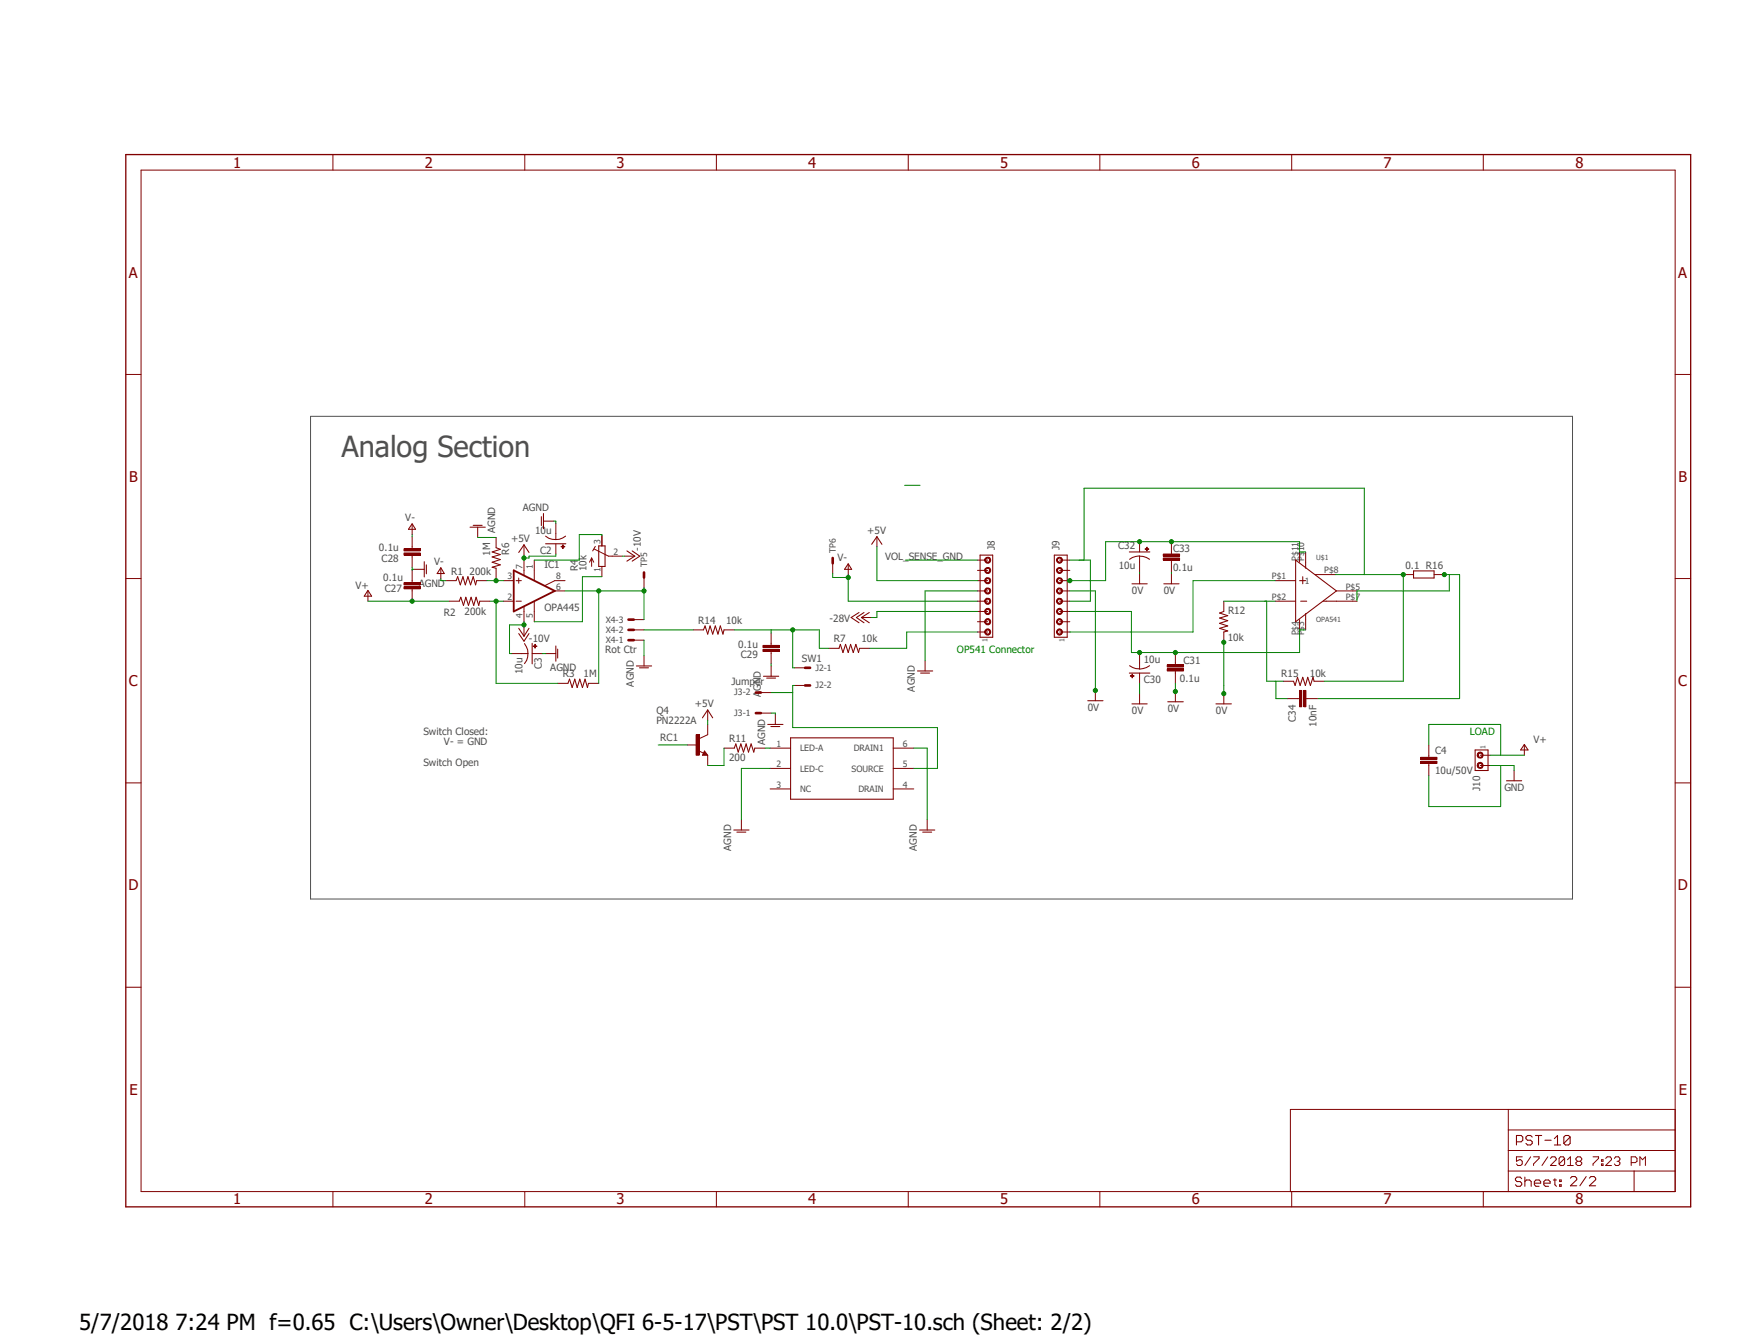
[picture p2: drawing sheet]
<svg xmlns="http://www.w3.org/2000/svg" width="279mm" height="216mm" viewBox="0 0 279 216" stroke-linecap="round" stroke-linejoin="round" font-family="sans-serif">
<path d="M19.9 24.6l252.3 169.8M272.2 24.6l-252.3 169.8" fill="none" stroke="#fff" stroke-width=".16"/>
<path d="M50 66.9h202.9v77.6h-202.9z" fill="none" stroke="#505050" stroke-width=".16"/>
<g fill="none" stroke="#800000" stroke-width=".16">
<path d="M22.7 27.3h246.8v164.3h-246.8zM53.6 24.8v2.5M84.4 24.8v2.5M115.2 24.8v2.5M146.1 24.8v2.5M176.9 24.8v2.5M207.8 24.8v2.5M238.6 24.8v2.5M20.2 60.2h2.5M269.5 60.2h2.4M20.2 93h2.5M59.2 95v1.6"/>
<path d="M71.7 93.3h1.7M72.2 96.6h1.7M76.7 93.3h1.6M76.8 84.8v1.6M77.2 96.6h1.6M79.8 86.4v1.7M79.8 91.4v1.6M81 93.3h1.6M81 96.6h1.6M83 93.3h.9M83 96.6h.9M83.4 92.9v.9"/>
<path d="M84.3 87.6v1.6M84.3 90v2.5M84.3 97.5v2.4M85.9 90v1.7M85.9 91.7v1.6M85.9 96.7v3.2M89.2 95h1.7M89.4 85.8v.9M90.9 93.3h-1.7l-1.6 .8M103.6 92.8v1.7M269.5 93h2.4M84.3 100.6v1.7"/>
<path d="M89.7 109.9h1.7M94.7 109.9h1.6M103.6 105.4v1.7M20.2 125.9h2.5M269.5 125.9h2.4M20.2 158.7h2.5M269.5 158.7h2.4M242.6 178.4v13.2M269.5 178.4h-61.9v13.2M53.6 191.6v2.4M84.4 191.6v2.4M115.2 191.6v2.4"/>
<path d="M146.1 191.6v2.4M176.9 191.6v2.4M207.8 191.6v2.4M238.6 191.6v2.4M242.6 188.3h26.9M242.6 185h26.9M242.6 181.7h26.9M244.9 186h-1v.7l.7-.3 .3 .3v.4l-.3 .3h-.5l-.2-.3M246.2 186l-.9 1.4M246.7 186h.9v.2l-.9 .9v.3M249 186l-1 1.4M249.4 186.2l.2-.2h.5l.2 .2v.2l-.9 1h.9"/>
<path d="M251.7 186.2l-.2-.2h-.5l-.2 .2v.9M251.7 186.2v.9l-.2 .3h-.5l-.2-.3M251.7 186.2l-.9 .9M252.1 187.4h1M252.1 186.4l.5-.4v1.4M253.7 186.7l-.2-.3v-.2l.2-.2h.5l.2 .2v.2l-.2 .3M253.7 186.7l-.2 .2v.2l.2 .3h.5l.2-.3v-.2l-.2-.2M253.7 186.7h.5M256.2 186h.9v.2l-.9 .9v.3M257.6 186.4h.3v.3h-.3zM257.6 187.1h.3v.3h-.3zM258.3 186.2l.2-.2h.5l.2 .2v.2l-.9 1h.9"/>
<path d="M259.7 186.2l.2-.2h.4l.3 .2v.2l-.3 .3M260.1 186.7h.2M260.3 186.7l.3 .2v.2l-.3 .3h-.4l-.2-.3M262.4 186.9h.7l.2-.2v-.5l-.2-.2h-.7v1.4M262.8 188.3v3.3M263.8 187.4v-1.4l.4 .4 .5-.4v1.4"/>
</g>
<g fill="none" stroke="#800000" stroke-width=".17">
<path d="M59.2 94.9l.6 .9h-1.2zM73.4 93.3l.2-.6 .4 1.3 .5-1.3 .3 1.3 .5-1.3 .4 1.3 .4-1.3 .4 1.3 .2-.7M73.9 96.6l.2-.6 .4 1.3 .4-1.3 .5 1.3 .4-1.3 .4 1.3 .4-1.3 .4 1.3 .2-.7M75.6 84.8h2.5M76.1 84.5h1.5M79.8 88.1l.7 .2-1.3 .4 1.3 .5-1.3 .3 1.3 .5-1.3 .4 1.3 .4-1.3 .4 .6 .2M83.4 88.8l.9-1.2 .8 1.2M87.8 86.2a2.63 2.63 0 0 0 3.2 0M87.8 87.4h3.2M83.4 101l.9 1.3 .8-1.3M83.4 101.9l.9 1.2 .8-1.2M91.4 109.9l.2-.7 .4 1.3 .5-1.3 .3 1.3 .5-1.3 .4 1.3 .4-1.3 .4 1.3 .2-.6"/>
<path d="M102.4 107.1h2.4M102.9 107.4h1.4M243.9 183.6h.8l.2-.3v-.5l-.2-.3h-.8v1.6M244.8 189.5l-.3-.3h-.5l-.2 .3v.2l.2 .2h.5l.3 .3v.3l-.3 .2h-.5l-.2-.2M245.3 189.9l.2-.2h.5l.3 .2v.8M245.3 189.2v1.5M246.5 182.8l-.3-.3h-.5l-.3 .3v.2l.3 .3h.5l.3 .3v.2l-.3 .3h-.5l-.3-.3M246.8 190.2h1v-.3l-.2-.2h-.5l-.3 .2v.6l.3 .2h.5M247 182.5h1M247.5 182.5v1.6M248.3 190.2h1v-.3l-.2-.2h-.5l-.3 .2v.6l.3 .2h.5M248.5 183.3h1"/>
<path d="M249.9 189.7h.5M250 184.1h1M250 183l.5-.5v1.6M250.1 189.5v1l.3 .2M250.9 189.7h.2v.2h-.2zM250.9 190.5h.2v.2h-.2zM252.6 182.8l-.3-.3h-.5l-.3 .3v1M252.6 182.8v1l-.3 .3h-.5l-.3-.3M252.6 182.8l-1.1 1M252.6 189.4l.3-.3h.5l.2 .3v.3l-1 .9h1M255.1 189.1l-1 1.5M255.7 189.4l.2-.3h.5l.3 .3v.3l-1 .9h1"/>
</g>
<path d="M20.2 24.8h251.7v169.2h-251.7z" fill="none" stroke="#800000" stroke-width=".21"/>
<path d="M82.6 91.7l6.6 3.3-6.6 3.3z" fill="none" stroke="#800000" stroke-width=".3"/>
<path d="M103.6 92v.8" fill="none" stroke="#800000" stroke-width=".42"/>
<path d="M90.3 87.8h.5v.1h-.5z" fill-rule="evenodd" fill="#800000"/>
<path d="M90.3 87.8h.5v.1h-.5z" fill="none" stroke="#800000" stroke-width=".16"/>
<path d="M90.5 87.6h.1v.6h-.1z" fill-rule="evenodd" fill="#800000"/>
<path d="M89.4 84.1v1.7M89.4 87.4v1.7M90.5 87.6h.1v.6h-.1zM83.9 105.1h1" fill="none" stroke="#800000" stroke-width=".16"/>
<path d="M84.4 103.5a2.63 2.63 0 0 1 0 3.2M85.6 103.4v3.3" fill="none" stroke="#800000" stroke-width=".17"/>
<path d="M86 103.6h.1v.6h-.1z" fill-rule="evenodd" fill="#800000"/>
<path d="M86 103.6h.1v.6h-.1z" fill="none" stroke="#800000" stroke-width=".16"/>
<path d="M85.8 103.8h.6v.1h-.6z" fill-rule="evenodd" fill="#800000"/>
<g fill="none" stroke="#800000" stroke-width=".16">
<path d="M87.4 83.8h1.7M136.4 90.7v1.7M138.6 99.3h1.6M141.1 86.3v1.6M82.3 105.1h1.6M85.6 105.1h1.6M85.8 103.8h.6v.1h-.6zM87.8 105.1h1.6M111.5 101.3h1.7M113.8 114.1v1.7M113.8 118.1l-1.3 .6M116.5 101.3h1.6"/>
<path d="M127.8 107.4h1.7M127.8 110.2h1.7M112.4 120.7l.8 .4M113.3 120.7l.5 .7h-.8zM116.5 120.3h1.6M119.3 131.8v1.6M121.4 120.3h1.7M123.9 120.3h3.3M123.9 123.5h3.3M123.9 126.8h3.3M143.7 120.3h3.3M143.7 123.5h3.3"/>
<path d="M143.7 126.8h3.3M149.1 131.8v1.6"/>
</g>
<g fill="none" stroke="#800000" stroke-width=".17">
<path d="M87.1 83.1v1.4M87.4 82.5v2.5M136.4 90.6l.6 .9h-1.2zM138.2 98.5l-1.3 .8 1.3 .8M139 98.5l-1.2 .8 1.2 .8M139.8 98.5l-1.2 .8 1.2 .8M140.2 87.5l.9-1.2 .8 1.2M89.4 103.8v2.5M89.7 104.4v1.4M113 115.4l.8-1.3 .8 1.3M113.2 101.3l.2-.7 .4 1.3 .4-1.3 .4 1.3 .5-1.3 .4 1.3 .4-1.3 .4 1.3 .2-.6M127.2 118.6h16.5v9.9h-16.5z"/>
<path d="M113.3 121.1l.1 .1h-.2l.1-.3 .4 .4h-.5M118 133.4h2.5M118.1 120.3l.3-.7 .3 1.3 .5-1.3 .4 1.3 .4-1.3 .4 1.3 .4-1.3 .4 1.3 .2-.6M118.5 133.8h1.5M147.9 133.4h2.5M148.4 133.8h1.5"/>
</g>
<path d="M129.5 107.4h.8M129.5 110.2h.8" fill="none" stroke="#800000" stroke-width=".42"/>
<path d="M112 118.1h.5v3.3h-.5z" fill-rule="evenodd" fill="#800000"/>
<g fill="none" stroke="#800000" stroke-width=".16">
<path d="M65 93.7h2.6v.3h-2.6zM65 94.3h2.6v.4h-2.6zM65 88.2h2.6v.4h-2.6zM65 88.9h2.6v.3h-2.6zM66.3 84.3v1.6M66.3 86.3v1.9M66.3 89.2v2M66.3 91.7v2M66.3 94.7v1.9M66.6 91.5h1.6M70.9 91.4v1.6M95.2 89.7v1.4"/>
<path d="M95.2 89.7l-.4 .7M95.2 89.7l.3 .7M95.6 88.3l2.3 1.1h2.2M96.8 86.1v1.7M96.8 91.1v1.6M100.5 89.4h1.6M101.9 99.6h1.7M133.9 90.6v1.6M101.9 102.9h1.7M101.9 101.3h1.7M110.5 119.8h1.7M112 118.1h.5v3.3h-.5z"/>
<path d="M113.8 116.5v1.6M122.4 114.6h1.6M122.4 111.3h1.6M122.7 103.8h2.6v.3h-2.6zM122.7 104.4h2.6v.3h-2.6zM124 101.8v2M124 104.7v2M124 107.1v1.6M124.7 114.8v1.7M133.3 104.2h1.7M138.3 104.2h1.6M148.8 106.2v1.7"/>
<path d="M245.2 119.8v1.6M113.8 121.4v1.7M243.5 123.9v1.6"/>
</g>
<g fill="none" stroke="#800000" stroke-width=".17">
<path d="M66.3 84.2l.5 .9h-1.1zM68.2 90.3v2.5M68.6 90.8v1.4M70.9 91.3l.6 .9h-1.2zM95.8 87.8l-.5 .8M96.3 87.8h1v3.3h-1zM100.8 88.6l1.3 .8-1.3 .8M101.7 88.6l1.2 .8-1.2 .8M157.6 89.2h2.1v13.2h-2.1zM122.8 108.7h2.5M123.3 109h1.5M123.5 116.5h2.4"/>
<path d="M124 116.8h1.4M135 104.2l.2-.6 .4 1.3 .4-1.3 .4 1.3 .4-1.3 .4 1.3 .5-1.3 .4 1.3 .2-.7M147.6 107.9h2.4M148.1 108.2h1.4M245.2 119.7l.6 .9h-1.2zM242.3 125.5h2.5"/>
</g>
<path d="M101.1 99.6h.8M133.9 89.7v.9M101.1 102.9h.8M101.1 101.3h.8M121.6 114.6h.8M121.6 111.3h.8" fill="none" stroke="#800000" stroke-width=".42"/>
<path d="M65 93.9h2.6M65 94.5h2.6M65 88.4h2.6M65 89.1h2.6M122.7 103.9h2.6M122.7 104.6h2.6" fill="none" stroke="#800000" stroke-width=".34"/>
<path d="M158.5 101.3l.2-.2h.3a.51 .51 0 0 1 .4 .5 .51 .51 0 0 1-.5 .5 .51 .51 0 0 1-.5-.5h.1l.1-.2 .3-.1a.33 .33 0 0 1 .3 .4 .33 .33 0 0 1-.5 .2l-.2-.3h-.1z" fill-rule="evenodd" fill="#800000"/>
<path d="M158.5 101.3l.2-.2h.3a.51 .51 0 0 1 .4 .5 .51 .51 0 0 1-.5 .5 .51 .51 0 0 1-.5-.5h.1l.1-.2 .3-.1a.33 .33 0 0 1 .3 .4 .33 .33 0 0 1-.5 .2l-.2-.3h-.1z" fill="none" stroke="#800000" stroke-width=".16"/>
<path d="M158.5 99.7l.2-.2 .3-.1a.51 .51 0 0 1 .4 .6 .51 .51 0 0 1-.5 .5 .51 .51 0 0 1-.5-.6h.1l.1-.1 .3-.2a.33 .33 0 0 1 .3 .4 .33 .33 0 0 1-.5 .2l-.2-.3h-.1z" fill-rule="evenodd" fill="#800000"/>
<path d="M158.5 99.7l.2-.2 .3-.1a.51 .51 0 0 1 .4 .6 .51 .51 0 0 1-.5 .5 .51 .51 0 0 1-.5-.6h.1l.1-.1 .3-.2a.33 .33 0 0 1 .3 .4 .33 .33 0 0 1-.5 .2l-.2-.3h-.1z" fill="none" stroke="#800000" stroke-width=".16"/>
<path d="M158.5 98l.2-.2h.3a.51 .51 0 0 1 .4 .5 .51 .51 0 0 1-.5 .5 .51 .51 0 0 1-.5-.5h.1l.1-.2 .3-.1a.33 .33 0 0 1 .3 .4 .33 .33 0 0 1-.5 .2l-.2-.3h-.1z" fill-rule="evenodd" fill="#800000"/>
<path d="M158.5 98l.2-.2h.3a.51 .51 0 0 1 .4 .5 .51 .51 0 0 1-.5 .5 .51 .51 0 0 1-.5-.5h.1l.1-.2 .3-.1a.33 .33 0 0 1 .3 .4 .33 .33 0 0 1-.5 .2l-.2-.3h-.1z" fill="none" stroke="#800000" stroke-width=".16"/>
<path d="M158.7 96.2h.3a.5 .5 0 0 1 .4 .5 .5 .5 0 0 1-.4 .5l-.3-.1-.3-.5h.1l.1-.1 .3-.2a.33 .33 0 0 1 .3 .4 .33 .33 0 0 1-.5 .2l-.2-.3h-.1z" fill-rule="evenodd" fill="#800000"/>
<path d="M158.7 96.2h.3a.5 .5 0 0 1 .4 .5 .5 .5 0 0 1-.4 .5l-.3-.1-.3-.5h.1l.1-.1 .3-.2a.33 .33 0 0 1 .3 .4 .33 .33 0 0 1-.5 .2l-.2-.3h-.1z" fill="none" stroke="#800000" stroke-width=".16"/>
<path d="M158.5 94.7a.49 .49 0 0 1 .6-.1 .49 .49 0 0 1 .2 .5l-.1 .3-.2 .1h-.3l-.2-.3-.1-.2h.1l.1-.2 .3-.1a.33 .33 0 0 1 .3 .4 .33 .33 0 0 1-.5 .2l-.2-.3h-.1z" fill-rule="evenodd" fill="#800000"/>
<path d="M158.5 94.7a.49 .49 0 0 1 .6-.1 .49 .49 0 0 1 .2 .5l-.1 .3-.2 .1h-.3l-.2-.3-.1-.2h.1l.1-.2 .3-.1a.33 .33 0 0 1 .3 .4 .33 .33 0 0 1-.5 .2l-.2-.3h-.1z" fill="none" stroke="#800000" stroke-width=".16"/>
<path d="M158.5 93.1a.49 .49 0 0 1 .6-.2 .49 .49 0 0 1 .2 .6l-.1 .2-.2 .2-.3-.1-.2-.2-.1-.3h.1l.1-.1 .3-.2a.33 .33 0 0 1 .3 .4 .33 .33 0 0 1-.5 .2l-.2-.3h-.1z" fill-rule="evenodd" fill="#800000"/>
<path d="M158.5 93.1a.49 .49 0 0 1 .6-.2 .49 .49 0 0 1 .2 .6l-.1 .2-.2 .2-.3-.1-.2-.2-.1-.3h.1l.1-.1 .3-.2a.33 .33 0 0 1 .3 .4 .33 .33 0 0 1-.5 .2l-.2-.3h-.1z" fill="none" stroke="#800000" stroke-width=".16"/>
<path d="M158.5 91.4l.5-.2a.5 .5 0 0 1 .4 .5 .5 .5 0 0 1-.4 .5h-.3l-.3-.5h.1l.1-.2 .3-.1a.33 .33 0 0 1 .3 .4 .33 .33 0 0 1-.5 .2l-.2-.3h-.1z" fill-rule="evenodd" fill="#800000"/>
<path d="M158.5 91.4l.5-.2a.5 .5 0 0 1 .4 .5 .5 .5 0 0 1-.4 .5h-.3l-.3-.5h.1l.1-.2 .3-.1a.33 .33 0 0 1 .3 .4 .33 .33 0 0 1-.5 .2l-.2-.3h-.1z" fill="none" stroke="#800000" stroke-width=".16"/>
<path d="M158.5 89.8l.5-.2a.5 .5 0 0 1 .4 .5 .5 .5 0 0 1-.4 .5l-.3-.1-.3-.5h.1l.1-.1 .3-.2a.33 .33 0 0 1 .3 .4 .33 .33 0 0 1-.5 .2l-.2-.3h-.1z" fill-rule="evenodd" fill="#800000"/>
<g fill="none" stroke="#800000" stroke-width=".16">
<path d="M157.2 99.9h1.7M157.2 98.3h1.7M157.2 96.6h1.7M157.2 95h1.7M157.2 93.3h1.7M157.2 91.7h1.7M157.2 90h1.7M158.5 89.8l.5-.2a.5 .5 0 0 1 .4 .5 .5 .5 0 0 1-.4 .5l-.3-.1-.3-.5h.1l.1-.1 .3-.2a.33 .33 0 0 1 .3 .4 .33 .33 0 0 1-.5 .2l-.2-.3h-.1zM205.1 96.6h3.3M205.1 93.3h3.3M209 88.7v1.7M209 99.6v1.7"/>
<path d="M210 88.7v1.7M210 99.6v1.7M211.5 92.4h3.3M215 96.6h3.3M215 95h3.3M157.2 101.6h1.7"/>
</g>
<path d="M169.6 89.2h2.1v13.2h-2.1zM208.4 90l6.6 5-6.6 4.9zM209 93.3h1M209.2 96.6h1M209.5 92.7v1.2M210 90.4v1M210 98.6v1M212.9 96.6h2.1" fill="none" stroke="#800000" stroke-width=".17"/>
<path d="M170 101.3l.2-.2h.3l.4 .4v.2l-.4 .4h-.3l-.3-.5h.2v-.2l.4-.1a.33 .33 0 0 1 .2 .4 .33 .33 0 0 1-.4 .2l-.2-.3h-.2z" fill-rule="evenodd" fill="#800000"/>
<path d="M170 101.3l.2-.2h.3l.4 .4v.2l-.4 .4h-.3l-.3-.5h.2v-.2l.4-.1a.33 .33 0 0 1 .2 .4 .33 .33 0 0 1-.4 .2l-.2-.3h-.2z" fill="none" stroke="#800000" stroke-width=".16"/>
<path d="M170.2 99.5l.3-.1 .4 .4-.2 .5-.2 .2-.3-.1-.3-.5h.2v-.1l.4-.2a.33 .33 0 0 1 .2 .4 .33 .33 0 0 1-.4 .2l-.2-.3h-.2z" fill-rule="evenodd" fill="#800000"/>
<path d="M170.2 99.5l.3-.1 .4 .4-.2 .5-.2 .2-.3-.1-.3-.5h.2v-.1l.4-.2a.33 .33 0 0 1 .2 .4 .33 .33 0 0 1-.4 .2l-.2-.3h-.2z" fill="none" stroke="#800000" stroke-width=".16"/>
<path d="M170 98l.2-.2h.3l.4 .4v.2l-.4 .4h-.3l-.3-.5h.2v-.2l.4-.1a.33 .33 0 0 1 .2 .4 .33 .33 0 0 1-.4 .2l-.2-.3h-.2z" fill-rule="evenodd" fill="#800000"/>
<path d="M170 98l.2-.2h.3l.4 .4v.2l-.4 .4h-.3l-.3-.5h.2v-.2l.4-.1a.33 .33 0 0 1 .2 .4 .33 .33 0 0 1-.4 .2l-.2-.3h-.2z" fill="none" stroke="#800000" stroke-width=".16"/>
<path d="M170 96.4l.2-.2h.3l.2 .1 .2 .2v.3l-.4 .4-.3-.1-.3-.5h.2v-.1l.4-.2a.33 .33 0 0 1 .2 .4 .33 .33 0 0 1-.4 .2l-.2-.3h-.2z" fill-rule="evenodd" fill="#800000"/>
<path d="M170 96.4l.2-.2h.3l.2 .1 .2 .2v.3l-.4 .4-.3-.1-.3-.5h.2v-.1l.4-.2a.33 .33 0 0 1 .2 .4 .33 .33 0 0 1-.4 .2l-.2-.3h-.2z" fill="none" stroke="#800000" stroke-width=".16"/>
<path d="M170 94.7l.2-.2h.3l.2 .1 .2 .3v.2l-.4 .4h-.3l-.3-.5h.2v-.2l.4-.1a.33 .33 0 0 1 .2 .4 .33 .33 0 0 1-.4 .2l-.2-.3h-.2z" fill-rule="evenodd" fill="#800000"/>
<path d="M170 94.7l.2-.2h.3l.2 .1 .2 .3v.2l-.4 .4h-.3l-.3-.5h.2v-.2l.4-.1a.33 .33 0 0 1 .2 .4 .33 .33 0 0 1-.4 .2l-.2-.3h-.2z" fill="none" stroke="#800000" stroke-width=".16"/>
<path d="M170.2 92.9l.5 .1 .2 .2-.2 .5-.2 .2-.3-.1-.3-.5h.2v-.1l.4-.2a.33 .33 0 0 1 .2 .4 .33 .33 0 0 1-.4 .2l-.2-.3h-.2z" fill-rule="evenodd" fill="#800000"/>
<path d="M170.2 92.9l.5 .1 .2 .2-.2 .5-.2 .2-.3-.1-.3-.5h.2v-.1l.4-.2a.33 .33 0 0 1 .2 .4 .33 .33 0 0 1-.4 .2l-.2-.3h-.2z" fill="none" stroke="#800000" stroke-width=".16"/>
<path d="M170 91.4l.5-.2 .2 .1 .2 .3v.2l-.4 .4h-.3l-.3-.5h.2v-.2l.4-.1a.33 .33 0 0 1 .2 .4 .33 .33 0 0 1-.4 .2l-.2-.3h-.2z" fill-rule="evenodd" fill="#800000"/>
<path d="M170 91.4l.5-.2 .2 .1 .2 .3v.2l-.4 .4h-.3l-.3-.5h.2v-.2l.4-.1a.33 .33 0 0 1 .2 .4 .33 .33 0 0 1-.4 .2l-.2-.3h-.2z" fill="none" stroke="#800000" stroke-width=".16"/>
<path d="M170 89.8l.5-.2 .2 .1 .2 .2v.3l-.4 .4-.3-.1-.3-.5h.2v-.1l.4-.2a.33 .33 0 0 1 .2 .4 .33 .33 0 0 1-.4 .2l-.2-.3h-.2z" fill-rule="evenodd" fill="#800000"/>
<path d="M170 89.8l.5-.2 .2 .1 .2 .2v.3l-.4 .4-.3-.1-.3-.5h.2v-.1l.4-.2a.33 .33 0 0 1 .2 .4 .33 .33 0 0 1-.4 .2l-.2-.3h-.2zM170.4 99.9h1.7M170.4 98.3h1.7M170.4 96.6h1.7M170.4 95h1.7M170.4 93.3h1.7M170.4 91.7h1.7M170.4 90h1.7M170.4 101.6h1.7M183.3 106.6v.9" fill="none" stroke="#800000" stroke-width=".16"/>
<path d="M181.7 108.2h3.3M181.7 107l1 .5h.6M184.9 107l-.5 .3-1.1 .3" fill="none" stroke="#800000" stroke-width=".17"/>
<path d="M181.8 108.6h.6v.1h-.6z" fill-rule="evenodd" fill="#800000"/>
<path d="M181.8 108.6h.6v.1h-.6z" fill="none" stroke="#800000" stroke-width=".16"/>
<path d="M182.1 108.4h.1v.6h-.1z" fill-rule="evenodd" fill="#800000"/>
<path d="M183.3 89.4v1M182.1 108.4h.1v.6h-.1zM183.3 104.9v1.7M183.3 108.2v1.7M187.7 107.5h2.7v.4h-2.7zM187.7 106.9h2.7v.3h-2.7zM189.1 104.9v2M189.1 107.9v2" fill="none" stroke="#800000" stroke-width=".16"/>
<path d="M187.7 107.7h2.7M187.7 107.1h2.7" fill="none" stroke="#800000" stroke-width=".34"/>
<path d="M181.7 88.7h3.3M183.3 89.4l-1.1 .2-.5 .3M183.3 89.4l1.1 .2 .5 .3" fill="none" stroke="#800000" stroke-width=".17"/>
<path d="M184.2 88.2h.6v.1h-.6z" fill-rule="evenodd" fill="#800000"/>
<path d="M184.2 88.2h.6v.1h-.6z" fill="none" stroke="#800000" stroke-width=".16"/>
<path d="M184.4 88h.1v.6h-.1z" fill-rule="evenodd" fill="#800000"/>
<g fill="none" stroke="#800000" stroke-width=".16">
<path d="M183.3 87.1v1.6M183.3 90.4v1.6M183.3 92.2v1.7M184.4 88h.1v.6h-.1zM187.1 89.1h2.6v.3h-2.6zM187.1 89.7h2.6v.3h-2.6zM188.4 87.1v2M188.4 90v2M188.4 92.2v1.7M196.8 96.6v1.7M225.7 92.4h1.7M230.7 92.4h1.6"/>
<path d="M176.2 111v1.6M183.3 111.5v1.7M189.1 111.2v1.6M196.8 101.6v1.7M206.4 109.5h1.7M207.1 112.3h1.9M209 111h.4v2.6h-.4zM209.7 111h.4v2.6h-.4zM210 112.3h2M211.4 109.5h1.6"/>
</g>
<path d="M187.1 89.2h2.6M187.1 89.9h2.6M209.2 111v2.6M209.9 111v2.6" fill="none" stroke="#800000" stroke-width=".34"/>
<path d="M182.1 93.9h2.4M187.2 93.9h2.5M196.8 98.3l-.6 .3 1.3 .4-1.3 .4 1.3 .4-1.3 .4 1.3 .4-1.3 .4 1.3 .4-.7 .2M227.4 91.8h3.3v1.1h-3.3zM175 112.6h2.4M182.1 113.2h2.4M187.8 112.8h2.5M208.1 109.5l.2 .7 .4-1.3 .4 1.3 .4-1.3 .5 1.3 .4-1.3 .4 1.3 .4-1.3 .2 .6M237.3 120.6h2.1v3.3h-2.1z" fill="none" stroke="#800000" stroke-width=".17"/>
<path d="M237.7 121.1l.5-.2a.5 .5 0 0 1 .4 .5 .5 .5 0 0 1-.4 .5l-.5-.2-.1-.3h.1a.34 .34 0 0 1 .6-.2l.1 .1-.1 .4a.49 .49 0 0 1-.6-.6z" fill-rule="evenodd" fill="#800000"/>
<path d="M237.7 121.1l.5-.2a.5 .5 0 0 1 .4 .5 .5 .5 0 0 1-.4 .5l-.5-.2-.1-.3h.1a.34 .34 0 0 1 .6-.2l.1 .1-.1 .4a.49 .49 0 0 1-.6-.6z" fill="none" stroke="#800000" stroke-width=".16"/>
<path d="M237.7 122.8l.5-.2a.5 .5 0 0 1 .4 .4 .5 .5 0 0 1-.4 .5l-.5-.2-.1-.2h.1a.34 .34 0 0 1 .6-.3l.1 .2-.1 .3a.49 .49 0 0 1-.6-.5z" fill-rule="evenodd" fill="#800000"/>
<path d="M196.8 111.5v1.7M229.8 119.8v2M228.5 122.4h2.6v.3h-2.6zM228.5 121.8h2.6v.3h-2.6zM229.8 122.7v2M237.7 122.8l.5-.2a.5 .5 0 0 1 .4 .4 .5 .5 0 0 1-.4 .5l-.5-.2-.1-.2h.1a.34 .34 0 0 1 .6-.3l.1 .2-.1 .3a.49 .49 0 0 1-.6-.5zM238.1 121.4h1.6M238.1 123.1h1.6" fill="none" stroke="#800000" stroke-width=".16"/>
<path d="M195.6 113.2h2.5" fill="none" stroke="#800000" stroke-width=".17"/>
<path d="M228.5 122.6h2.6M228.5 121.9h2.6" fill="none" stroke="#800000" stroke-width=".34"/>
<g fill="none" stroke="#008000" stroke-width=".16">
<path d="M66.3 91.2v.5M66.3 91.5h.3M76.8 86.4h3M84.3 89.2v.8M89.1 83.8h.3v.3M89.4 89.1v.3h-4.3v.3h-.8M157.2 95h-8.4v11.2M87.2 105.1h.6M103.6 102.9v2.5M105.9 119.8h4.6M124 114.6h.7v.2M124 106.7v.4"/>
<path d="M123.9 123.5h-4.6v8.3M147 120.3h2.1v11.5M239.7 123.1h3.8v.8M241.4 123.1v6.6h-11.6v-5"/>
</g>
<circle cx="84.3" cy="89.7" r=".33" fill="#008000"/>
<g fill="none" stroke="#008000" stroke-width=".16">
<path d="M59.2 96.6h13M141.1 87.9v5.4h16.1M113.8 115.8v.7M229.8 119.8v-3.3h11.6v4.9M239.7 121.4h5.5"/>
<circle cx="84.3" cy="89.7" r=".33"/>
</g>
<circle cx="66.3" cy="96.6" r=".33" fill="#008000"/>
<g fill="none" stroke="#008000" stroke-width=".16">
<path d="M78.3 93.3h2.7M79.8 93v.3M157.2 98.3h-16.1v1h-.9"/>
<circle cx="66.3" cy="96.6" r=".33"/>
</g>
<circle cx="79.8" cy="93.3" r=".33" fill="#008000"/>
<g fill="none" stroke="#008000" stroke-width=".16">
<path d="M66.3 85.9v.4M70.9 93v.3h.8M133.9 92.2v.6h2.5M136.4 92.4v4.2h20.8"/>
<circle cx="79.8" cy="93.3" r=".33"/>
</g>
<circle cx="136.4" cy="92.8" r=".33" fill="#008000"/>
<g fill="none" stroke="#008000" stroke-width=".16">
<path d="M90.9 95h12.7M96.3 95v14.9M103.6 94.5v5.1"/>
<circle cx="136.4" cy="92.8" r=".33"/>
</g>
<circle cx="103.6" cy="95" r=".33" fill="#008000"/>
<circle cx="103.6" cy="95" r=".33" fill="none" stroke="#008000" stroke-width=".16"/>
<circle cx="96.3" cy="95" r=".33" fill="#008000"/>
<g fill="none" stroke="#008000" stroke-width=".16">
<path d="M78.8 96.6h2.2M79.8 96.6v13.3h9.9"/>
<circle cx="96.3" cy="95" r=".33"/>
</g>
<circle cx="79.8" cy="96.6" r=".33" fill="#008000"/>
<g fill="none" stroke="#008000" stroke-width=".16">
<path d="M96.8 86.1v-.2h-3.6v4.1h-7.3M103.6 101.3h7.9M118.1 101.3h13.7v2.9h1.5M124 111.3h3.5M124 101.3v.5M127.5 101.3v6.1h.3M127.8 110.2h-.3v6.8h23.3v6.5h-3.8M116.5 120.3v2.8h-2.7M123.1 120.3h.8"/>
<circle cx="79.8" cy="96.6" r=".33"/>
</g>
<circle cx="127.5" cy="101.3" r=".33" fill="#008000"/>
<g fill="none" stroke="#008000" stroke-width=".16">
<path d="M84.3 99.9v.7M84.3 100.5h-2.3v4.6h.3"/>
<circle cx="127.5" cy="101.3" r=".33"/>
</g>
<circle cx="84.3" cy="100.5" r=".33" fill="#008000"/>
<g fill="none" stroke="#008000" stroke-width=".16">
<path d="M96.8 92.7h-3.1v7.2h-7.8M100.1 89.4h.4M145.7 90h11.5M172.1 98.3h9.9v6.6h27v-3.6h1M157.2 101.6h-11.4v2.6h-5.9"/>
<circle cx="84.3" cy="100.5" r=".33"/>
</g>
<circle cx="183.3" cy="104.9" r=".33" fill="#008000"/>
<circle cx="183.3" cy="104.9" r=".33" fill="none" stroke="#008000" stroke-width=".16"/>
<circle cx="189.1" cy="104.9" r=".33" fill="#008000"/>
<g fill="none" stroke="#008000" stroke-width=".16">
<path d="M210 88.7h-1v-1.6h-31.2v6.2h-6.1"/>
<circle cx="189.1" cy="104.9" r=".33"/>
</g>
<circle cx="183.3" cy="87.1" r=".33" fill="#008000"/>
<circle cx="183.3" cy="87.1" r=".33" fill="none" stroke="#008000" stroke-width=".16"/>
<circle cx="188.4" cy="87.1" r=".33" fill="#008000"/>
<circle cx="188.4" cy="87.1" r=".33" fill="none" stroke="#008000" stroke-width=".16"/>
<circle cx="172.1" cy="93.3" r=".33" fill="#008000"/>
<g fill="none" stroke="#008000" stroke-width=".16">
<path d="M145.5 78h2.5M196.8 96.6h8.3M203.8 96.6v12.9h2.6M205.1 93.3h-13.2v8.3h-19.8M232.2 92.4h2.6v19.9h-22.8M233.1 92.4v2.6h-14.8v1.6M205.2 109.5v2.8h1.9"/>
<circle cx="172.1" cy="93.3" r=".33"/>
</g>
<circle cx="232.3" cy="92.4" r=".33" fill="#008000"/>
<g fill="none" stroke="#008000" stroke-width=".16">
<path d="M172.1 90h3.3v6.6h-3.3M174.4 90v-11.5h45.1v13.9M214.8 92.4h10.9v17.1h-12.7"/>
<circle cx="232.3" cy="92.4" r=".33"/>
</g>
<circle cx="225.7" cy="92.4" r=".33" fill="#008000"/>
<g fill="none" stroke="#008000" stroke-width=".16">
<path d="M183.3 92v.2M188.4 92v.2M183.3 109.9v1.6M189.1 109.9v1.4"/>
<circle cx="225.7" cy="92.4" r=".33"/>
</g>
<circle cx="189.1" cy="111.2" r=".33" fill="#008000"/>
<g fill="none" stroke="#008000" stroke-width=".16">
<path d="M172.1 95h4.1v16.2"/>
<circle cx="189.1" cy="111.2" r=".33"/>
</g>
<circle cx="176.2" cy="111" r=".33" fill="#008000"/>
<g fill="none" stroke="#008000" stroke-width=".16">
<path d="M196.8 103.1v8.6"/>
<circle cx="176.2" cy="111" r=".33"/>
</g>
<circle cx="196.9" cy="103.3" r=".33" fill="#008000"/>
<circle cx="196.9" cy="103.3" r=".33" fill="none" stroke="#008000" stroke-width=".16"/>
<circle cx="196.9" cy="111.5" r=".33" fill="#008000"/>
<circle cx="196.9" cy="111.5" r=".33" fill="none" stroke="#008000" stroke-width=".16"/>
<text font-size="4.7" fill="#505050" x="54.9" y="73.5">Analog Section</text>
<text font-size="3.6" x="12.7" y="213.9">5/7/2018 7:24 PM f=0.65 C:\Users\Owner\Desktop\QFI 6-5-17\PST\PST 10.0\PST-10.sch (Sheet: 2/2)</text>
<g font-size="2.4" fill="#800000">
<text x="37.5" y="27">1</text>
<text x="68.3" y="27">2</text>
<text x="99.2" y="27">3</text>
<text x="130" y="27">4</text>
<text x="160.9" y="27">5</text>
<text x="191.7" y="27">6</text>
<text x="222.5" y="27">7</text>
<text x="253.4" y="27">8</text>
<text x="20.7" y="44.6">A</text>
<text x="270" y="44.6">A</text>
<text x="20.8" y="77.4">B</text>
<text x="270" y="77.4">B</text>
<text x="20.7" y="110.3">C</text>
<text x="270" y="110.3">C</text>
<text x="20.7" y="143.1">D</text>
<text x="269.9" y="143.1">D</text>
<text x="20.8" y="176">E</text>
<text x="270" y="176">E</text>
<text x="37.5" y="193.6">1</text>
<text x="68.3" y="193.6">2</text>
<text x="99.2" y="193.6">3</text>
<text x="130" y="193.6">4</text>
<text x="160.9" y="193.6">5</text>
<text x="191.7" y="193.6">6</text>
<text x="222.5" y="193.6">7</text>
<text x="253.4" y="193.6">8</text>
</g>
<g font-size="1.6" fill="#505050">
<text x="65.2" y="83.8">V-</text>
<text x="84.1" y="82.1">AGND</text>
<text x="61" y="88.6">0.1u</text>
<text x="78.8" y="89.4" transform="rotate(-90 78.8 89.4)">1M</text>
<text x="79.6" y="85.6" transform="rotate(-90 79.6 85.6)">AGND</text>
<text x="81.9" y="89.2" transform="rotate(-90 81.9 89.2)">R6</text>
<text x="82.2" y="87.1">+5V</text>
<text x="86.1" y="85.9">10u</text>
<text x="86.9" y="89">C2</text>
<text x="103.1" y="88.6" transform="rotate(-90 103.1 88.6)">-10V</text>
<text x="139.5" y="85.8">+5V</text>
<text x="160" y="88.4" transform="rotate(-90 160 88.4)">J8</text>
<text x="170.4" y="88.4" transform="rotate(-90 170.4 88.4)">J9</text>
<text x="179.9" y="88.3">C32</text>
<text x="188.7" y="88.7">C33</text>
<text x="57.2" y="94.7">V+</text>
<text x="61.4" y="90.3">C28</text>
<text x="61.6" y="93.4">0.1u</text>
<text x="61.9" y="95.2">C27</text>
<text x="67.4" y="94.3">AGND</text>
<text x="69.8" y="90.8">V-</text>
<text x="72.6" y="92.4">R1</text>
<text x="75.5" y="92.4">200k</text>
<text x="87.6" y="91.3">IC1</text>
<text x="92.9" y="91.9" transform="rotate(-90 92.9 91.9)">R4</text>
<text x="94.3" y="91.9" transform="rotate(-90 94.3 91.9)">10k</text>
<text x="134.7" y="90.2">V-</text>
<text x="142.4" y="90">VOL_SENSE_GND</text>
<text x="180" y="91.4">10u</text>
<text x="182.1" y="95.5">0V</text>
<text x="187.2" y="95.5">0V</text>
<text x="188.7" y="91.9">0.1u</text>
<text x="226.1" y="91.5">0.1 R16</text>
<text x="71.4" y="99">R2</text>
<text x="74.7" y="98.8">200k</text>
<text x="87.6" y="98.3">OPA445</text>
<text x="112.3" y="100.3">R14</text>
<text x="116.8" y="100.3">10k</text>
<text x="133.4" y="99.9">-28V</text>
<text x="197.5" y="98.6">R12</text>
<text x="85.1" y="103.3">-10V</text>
<text x="87.2" y="107.6" transform="rotate(-90 87.2 107.6)">C3</text>
<text x="88.5" y="107.9">AGND</text>
<text x="97.4" y="105">Rot Ctr</text>
<text x="118.7" y="104.1">0.1u</text>
<text x="119.2" y="105.8">C29</text>
<text x="129" y="106.5">SW1</text>
<text x="134.1" y="103.3">R7</text>
<text x="138.6" y="103.3">10k</text>
<text x="184" y="106.6">10u</text>
<text x="190.4" y="106.7">C31</text>
<text x="197.5" y="103.1">10k</text>
<text x="84" y="108.4" transform="rotate(-90 84 108.4)">10u</text>
<text x="90.6" y="108.9">R3</text>
<text x="93.9" y="108.9">1M</text>
<text x="101.9" y="110.4" transform="rotate(-90 101.9 110.4)">AGND</text>
<text x="111.8" y="113.6">+5V</text>
<text x="117.6" y="110.1">Jumper</text>
<text x="122.4" y="112" transform="rotate(-90 122.4 112)">AGND</text>
<text x="147.2" y="111.2" transform="rotate(-90 147.2 111.2)">AGND</text>
<text x="184" y="109.8">C30</text>
<text x="189.8" y="109.7">0.1u</text>
<text x="206.1" y="108.8">R15</text>
<text x="210.7" y="108.8">10k</text>
<text x="68.1" y="118.1">Switch Closed:</text>
<text x="71.4" y="119.8">V- = GND</text>
<text x="105.6" y="114.8">Q4</text>
<text x="105.6" y="116.5">PN2222A</text>
<text x="106.2" y="119.1">RC1</text>
<text x="117.3" y="119.3">R11</text>
<text x="123.1" y="119.8" transform="rotate(-90 123.1 119.8)">AGND</text>
<text x="175" y="114.3">0V</text>
<text x="182.1" y="114.8">0V</text>
<text x="187.8" y="114.5">0V</text>
<text x="195.6" y="114.8">0V</text>
<text x="208.4" y="116.1" transform="rotate(-90 208.4 116.1)">C34</text>
<text x="211.8" y="116.8" transform="rotate(-90 211.8 116.8)">10nF</text>
<text x="246.7" y="119.4">V+</text>
<text x="68.1" y="123.1">Switch Open</text>
<text x="117.3" y="122.4">200</text>
<text x="230.8" y="124.5">10u/50V</text>
<text x="230.8" y="121.2">C4</text>
<text x="238.1" y="127.2" transform="rotate(-90 238.1 127.2)">J10</text>
<text x="242" y="127.2">GND</text>
<text x="117.6" y="136.7" transform="rotate(-90 117.6 136.7)">AGND</text>
<text x="147.5" y="136.7" transform="rotate(-90 147.5 136.7)">AGND</text>
</g>
<g font-size="1.6" fill="#008000">
<text x="153.9" y="104.9">OP541 Connector</text>
<text x="236.4" y="118.1">LOAD</text>
</g>
<g font-size="1.4" fill="#505050">
<text x="96.6" y="87.5" transform="rotate(-90 96.6 87.5)">3</text>
<text x="98.7" y="89.2">2</text>
<text x="134.5" y="88.9" transform="rotate(-90 134.5 88.9)">TP6</text>
<text x="81.6" y="93.1">3</text>
<text x="84" y="91.5" transform="rotate(-90 84 91.5)">7</text>
<text x="85.7" y="91.5" transform="rotate(-90 85.7 91.5)">1</text>
<text x="89.5" y="93.1">8</text>
<text x="89.5" y="94.8">6</text>
<text x="96.6" y="92" transform="rotate(-90 96.6 92)">1</text>
<text x="104.1" y="91.2" transform="rotate(-90 104.1 91.2)">TP5</text>
<text x="204.6" y="93.1">P$1</text>
<text x="208.8" y="90.2" transform="rotate(-90 208.8 90.2)">P$11</text>
<text x="209.8" y="90.2" transform="rotate(-90 209.8 90.2)">P$10</text>
<text x="209.9" y="93.9">1</text>
<text x="213" y="92.1">P$8</text>
<text x="216.5" y="94.8">P$5</text>
<text x="81.6" y="96.4">2</text>
<text x="84" y="99.3" transform="rotate(-90 84 99.3)">4</text>
<text x="85.7" y="99.3" transform="rotate(-90 85.7 99.3)">5</text>
<text x="97.5" y="101.8">X4-2</text>
<text x="97.5" y="100.1">X4-3</text>
<text x="204.6" y="96.4">P$2</text>
<text x="216.5" y="96.4">P$7</text>
<text x="97.5" y="103.4">X4-1</text>
<text x="131.1" y="107.9">J2-1</text>
<text x="208.8" y="102.2" transform="rotate(-90 208.8 102.2)">P$4</text>
<text x="209.8" y="102.2" transform="rotate(-90 209.8 102.2)">P$3</text>
<text x="118.1" y="111.8">J3-2</text>
<text x="131.1" y="110.7">J2-2</text>
<text x="118.1" y="115.1">J3-1</text>
<text x="124.9" y="120">1</text>
<text x="124.9" y="123.3">2</text>
<text x="128.7" y="120.7">LED-A</text>
<text x="128.7" y="124">LED-C</text>
<text x="137" y="124">SOURCE</text>
<text x="137.3" y="120.7">DRAIN1</text>
<text x="145.2" y="123.3">5</text>
<text x="145.2" y="120">6</text>
<text x="124.9" y="126.6">3</text>
<text x="128.7" y="127.3">NC</text>
<text x="138.1" y="127.3">DRAIN</text>
<text x="145.2" y="126.6">4</text>
</g>
<g font-size="1.1" fill="#505050">
<text x="211.7" y="90">U$1</text>
<text x="211.7" y="99.9">OPA541</text>
<text x="158.8" y="103.3" transform="rotate(-90 158.8 103.3)">1</text>
<text x="171.2" y="103.3" transform="rotate(-90 171.2 103.3)">1</text>
<text x="238.9" y="120.4" transform="rotate(-90 238.9 120.4)">1</text>
</g>
</svg>
